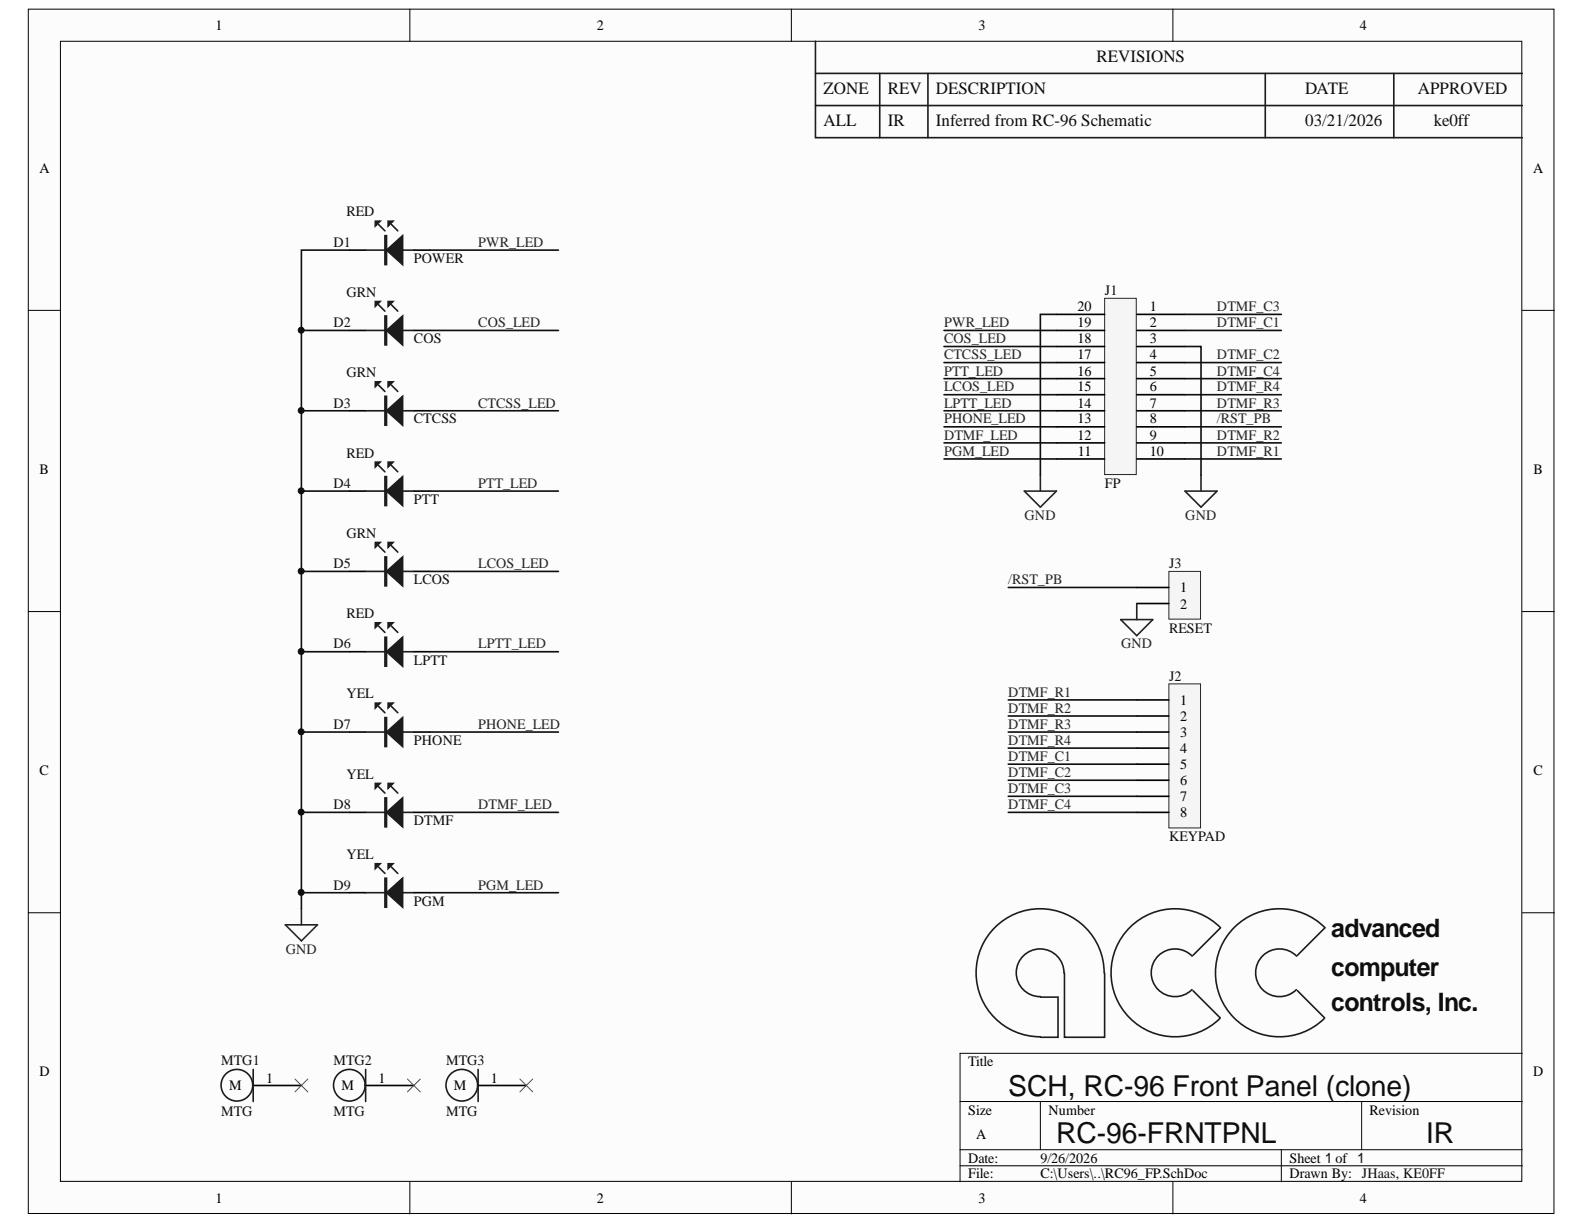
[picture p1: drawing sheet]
<svg xmlns="http://www.w3.org/2000/svg" width="279mm" height="216mm" viewBox="0 0 279 216" stroke-linecap="round" stroke-linejoin="round" font-family="sans-serif">
<g fill="#fcfcfc" stroke="#000" stroke-width=".18">
<path d="M5 1.6h269.1v212.4h-269.1z"/>
<path d="M10.7 7.3h257.7v201.1h-257.7z"/>
</g>
<g fill="none" stroke="#000" stroke-width=".18">
<path d="M72.3 1.6v5.7M139.6 1.6v5.7M206.9 1.6v5.7M5 54.7h5.7M268.5 54.7h5.7M5 107.9h5.7M268.5 107.9h5.7M5 161h5.7M268.5 161h5.7M169.3 194.3h99.2M183.5 194.3v8.5M240.2 194.3v8.5"/>
<path d="M268.5 185.8h-99.2v22.7M72.3 208.5v5.6M139.6 208.5v5.6M169.3 202.8h99.2M169.3 205.6h99.2M206.9 208.5v5.6M226 202.8v5.7"/>
</g>
<path d="M194.8 52.6h5.6v31.1h-5.6z" fill="#f5f5f5" stroke="#262626" stroke-width=".18"/>
<g fill="none" stroke="#000" stroke-width=".29">
<path d="M186.3 55.5h8.5M186.3 58.3h8.5M200.5 55.5h8.5M200.5 58.3h8.5M186.3 61.1h8.5M186.3 66.8h8.5M186.3 72.5h8.5M186.3 78.1h8.5M186.3 75.3h8.5M186.3 69.6h8.5M186.3 64h8.5M200.5 61.1h8.5"/>
<path d="M200.5 66.8h8.5M200.5 72.5h8.5M200.5 78.1h8.5M200.5 75.3h8.5M200.5 69.6h8.5M200.5 64h8.5M186.3 81h8.5M200.5 81h8.5"/>
</g>
<path d="M180.7 86.6h5.6l-2.8 2.9zM183.5 83.8v2.8M209 86.6h5.7l-2.9 2.9zM211.8 83.8v2.8" fill="none" stroke="#262626" stroke-width=".29"/>
<g fill="none" stroke="#0e0e0e" stroke-width=".29">
<path d="M166.5 58.3h19.8M186.3 55.5h-2.8v28.3M209 55.5h17M209 58.3h17M166.5 64h19.8M166.5 66.8h19.8M166.5 69.6h19.8M166.5 72.5h19.8M166.5 78.1h19.8M166.5 61.1h19.8M166.5 75.3h19.8M209 61.1h2.8v22.7"/>
<path d="M209 64h17M209 66.8h17M209 69.6h17M209 72.5h17M209 78.1h17M166.5 81h19.8M209 81h17"/>
</g>
<path d="M206.2 120.6h5.6v25.4h-5.6z" fill="#f5f5f5" stroke="#262626" stroke-width=".18"/>
<g fill="none" stroke="#000" stroke-width=".29">
<path d="M61.7 58.3h2.8M61.7 44.1h2.8M73 58.3h2.8M73 44.1h2.8M61.7 72.5h2.8M73 72.5h2.8M61.7 86.6h2.8M73 86.6h2.8M61.7 115h2.8M61.7 100.8h2.8M73 115h2.8M73 100.8h2.8"/>
<path d="M61.7 129.1h2.8M73 129.1h2.8M200.5 123.5h5.7M200.5 126.3h5.7M200.5 129.1h5.7M200.5 132h5.7M200.5 134.8h5.7M200.5 137.6h5.7M61.7 143.3h2.8M61.7 157.5h2.8M73 143.3h2.8M73 157.5h2.8"/>
<path d="M200.5 140.5h5.7M200.5 143.3h5.7"/>
</g>
<g fill="none" stroke="#1c1c1c" stroke-width=".29">
<path d="M143.8 7.3v17h124.7M143.8 18.6h124.7M143.8 12.9h124.7M155.2 12.9v11.4M163.7 12.9v11.4M223.2 12.9v11.4M245.8 12.9v11.4M66.8 39.6l1.1 1.1M69 39.6l1.2 1.1M64.5 58.3h8.5M64.5 44.1h8.5M66.8 53.8l1.1 1.1"/>
<path d="M69 53.8l1.2 1.1M64.5 72.5h8.5M66.8 67.9l1.1 1.2M69 67.9l1.2 1.2M64.5 86.6h8.5M66.8 82.1l1.1 1.1M66.8 96.3l1.1 1.1M69 82.1l1.2 1.1M69 96.3l1.2 1.1M64.5 115h8.5M64.5 100.8h8.5M66.8 110.4l1.1 1.2"/>
<path d="M69 110.4l1.2 1.2M64.5 129.1h8.5M66.8 124.6l1.1 1.1M66.8 138.8l1.1 1.1M69 124.6l1.2 1.1M69 138.8l1.2 1.1M64.5 143.3h8.5M64.5 157.5h8.5M66.8 152.9l1.1 1.2M69 152.9l1.2 1.2M183.5 175.9h3.1v7.1h-3.1M187.7 171.6a4.2 4.2 0 0 0-4.2-4.2 4.2 4.2 0 0 0-4.2 4.2 4.2 4.2 0 0 0 4.2 4.2"/>
<path d="M187.8 171.6v11.4h7v-11.4M194.8 171.6a11.3 11.3 0 0 0-11.3-11.3 11.3 11.3 0 0 0-11.3 11.3 11.3 11.3 0 0 0 11.3 11.3M210.3 168.7a4.2 4.2 0 0 0-6-.1 4.2 4.2 0 0 0 0 5.9 4.2 4.2 0 0 0 5.9 .1M210.4 174.7l4.8 4.9M215.2 163.7l-4.8 4.8M215.3 163.6a11.3 11.3 0 0 0-16-.1 11.3 11.3 0 0 0-.1 16 11.3 11.3 0 0 0 16 .2M228.7 168.7a4.2 4.2 0 0 0-6-.1 4.2 4.2 0 0 0 0 5.9 4.2 4.2 0 0 0 6 .1M228.8 174.7l4.9 4.9M233.7 163.7l-4.9 4.8M233.7 163.6a11.3 11.3 0 0 0-15.9-.1 11.3 11.3 0 0 0-.2 16 11.3 11.3 0 0 0 16 .2"/>
</g>
<g fill="#1c1c1c" stroke="#1c1c1c" stroke-width=".29">
<path d="M68.2 115l2.8-2.6v5.1z"/>
<path d="M66.2 109.9h.8l-.8 .8z"/>
<path d="M68.5 109.9h.8l-.8 .8z"/>
<path d="M68.2 129.1l2.8-2.5v5.1z"/>
<path d="M66.2 124h.8l-.8 .9z"/>
<path d="M68.5 124h.8l-.8 .9z"/>
<path d="M68.2 143.3l2.8-2.6v5.1z"/>
<path d="M66.2 138.2h.8l-.8 .8z"/>
<path d="M68.5 138.2h.8l-.8 .8z"/>
<path d="M68.2 157.5l2.8-2.6v5.1z"/>
<path d="M66.2 152.4h.8l-.8 .8z"/>
<path d="M68.5 152.4h.8l-.8 .8z"/>
<path d="M68.2 58.3l2.8-2.6v5.1z"/>
<path d="M66.2 53.2h.8l-.8 .8z"/>
<path d="M68.5 53.2h.8l-.8 .8z"/>
<path d="M68.2 72.5l2.8-2.6v5.1z"/>
<path d="M66.2 67.4h.8l-.8 .8z"/>
<path d="M68.5 67.4h.8l-.8 .8z"/>
<path d="M68.2 86.6l2.8-2.5v5.1z"/>
<path d="M66.2 81.5h.8l-.8 .9z"/>
<path d="M68.5 81.5h.8l-.8 .9z"/>
<path d="M68.2 100.8l2.8-2.6v5.1z"/>
<path d="M66.2 95.7h.8l-.8 .8z"/>
<path d="M68.5 95.7h.8l-.8 .8z"/>
<path d="M68.2 44.1l2.8-2.5v5.1z"/>
<path d="M66.2 39h.8l-.8 .9z"/>
<path d="M68.5 39h.8l-.8 .9z"/>
<path d="M67.9 112.4h.3v5.1h-.3z" fill-rule="evenodd"/>
<path d="M67.9 126.6h.3v5.1h-.3z" fill-rule="evenodd"/>
<path d="M67.9 140.7h.3v5.1h-.3z" fill-rule="evenodd"/>
<path d="M67.9 154.9h.3v5.1h-.3z" fill-rule="evenodd"/>
<path d="M67.9 55.7h.3v5.1h-.3z" fill-rule="evenodd"/>
<path d="M67.9 69.9h.3v5.1h-.3z" fill-rule="evenodd"/>
<path d="M67.9 84.1h.3v5.1h-.3z" fill-rule="evenodd"/>
<path d="M67.9 98.2h.3v5.1h-.3z" fill-rule="evenodd"/>
<path d="M67.9 41.6h.3v5.1h-.3z" fill-rule="evenodd"/>
</g>
<path d="M50.3 163.1h5.7l-2.8 2.9zM53.2 160.3v2.8" fill="none" stroke="#262626" stroke-width=".29"/>
<g fill="none" stroke="#0e0e0e" stroke-width=".29">
<path d="M53.2 58.3h8.5M61.7 44.1h-8.5v116.2M75.8 44.1h22.7M75.8 58.3h22.7M53.2 72.5h8.5M75.8 72.5h22.7M209 75.3h17M53.2 86.6h8.5M75.8 86.6h22.7M53.2 100.8h8.5M53.2 115h8.5M75.8 100.8h22.7"/>
<path d="M75.8 115h22.7M53.2 129.1h8.5M75.8 129.1h22.7M177.8 129.1h22.7M177.8 123.5h22.7M177.8 126.3h22.7M177.8 132h22.7M177.8 134.8h22.7M177.8 137.6h22.7M53.2 143.3h8.5M53.2 157.5h8.5M75.8 143.3h22.7"/>
<path d="M75.8 157.5h22.7M177.8 143.3h22.7M177.8 140.5h22.7"/>
</g>
<g fill="#0e0e0e" stroke="#0e0e0e" stroke-width=".18">
<circle cx="53.1" cy="58.2" r=".52"/>
<circle cx="53.1" cy="72.4" r=".52"/>
<circle cx="53.1" cy="86.6" r=".52"/>
<circle cx="53.1" cy="100.7" r=".52"/>
<circle cx="53.1" cy="114.9" r=".52"/>
<circle cx="53.1" cy="129.1" r=".52"/>
<circle cx="53.1" cy="143.3" r=".52"/>
<circle cx="53.1" cy="157.4" r=".52"/>
</g>
<path d="M206.2 100.8h5.6v8.4h-5.6z" fill="#f5f5f5" stroke="#262626" stroke-width=".18"/>
<path d="M200.5 103.6h5.7M200.5 106.5h5.7M44.7 191.5h8.5M64.5 191.5h8.5M84.3 191.5h8.5" fill="none" stroke="#000" stroke-width=".29"/>
<path d="M197.7 109.3h5.6l-2.8 2.8zM200.5 106.5v2.8" fill="none" stroke="#262626" stroke-width=".29"/>
<path d="M177.8 103.6h22.7" fill="none" stroke="#0e0e0e" stroke-width=".29"/>
<g fill="none" stroke="#1c1c1c" stroke-width=".29">
<path d="M44.7 188.6v5.7M64.5 188.6v5.7M84.3 188.6v5.7"/>
<circle cx="41.8" cy="191.4" r="2.79"/>
<circle cx="61.6" cy="191.4" r="2.79"/>
<circle cx="81.5" cy="191.4" r="2.79"/>
</g>
<path d="M52 190.3l2.3 2.3M54.3 190.3l-2.3 2.3M71.9 190.3l2.2 2.3M74.1 190.3l-2.2 2.3M91.7 190.3l2.3 2.3M94 190.3l-2.3 2.3" fill="none" stroke="#4c4c4c" stroke-width=".18"/>
<g font-size="5.1" fill="#0e0e0e">
<text x="177.9" y="193.2">SCH, RC-96 Front Panel (clone)</text>
<text x="186.3" y="201.7">RC-96-FRNTPNL</text>
<text x="251.6" y="201.7">IR</text>
</g>
<g font-size="4.5" fill="#0e0e0e">
<text x="234.8" y="165.3">advanced</text>
<text x="234.8" y="172.1">computer</text>
<text x="234.8" y="178.3">controls, Inc.</text>
</g>
<g font-size="3" fill="#0e0e0e">
<text x="193.4" y="10.9">REVISIONS</text>
<text x="145.3" y="16.6">ZONE</text>
<text x="156.6" y="16.6">REV</text>
<text x="165.1" y="16.6">DESCRIPTION</text>
<text x="230.2" y="16.6">DATE</text>
<text x="250.1" y="16.6">APPROVED</text>
<text x="145.3" y="22.2">ALL</text>
<text x="156.6" y="22.2">IR</text>
<text x="165.1" y="22.2">Inferred from RC-96 Schematic</text>
<text x="230.2" y="22.2">03/21/2026</text>
<text x="252.9" y="22.2">ke0ff</text>
</g>
<g font-size="2.5">
<text x="38" y="5.3">1</text>
<text x="105.3" y="5.3">2</text>
<text x="172.6" y="5.3">3</text>
<text x="239.9" y="5.3">4</text>
<text x="6.9" y="30.5">A</text>
<text x="270.4" y="30.5">A</text>
<text x="190" y="57.7">19</text>
<text x="190" y="54.9">20</text>
<text x="202.8" y="54.9">1</text>
<text x="202.8" y="57.7">2</text>
<text x="190" y="63.4">17</text>
<text x="190" y="60.6">18</text>
<text x="202.8" y="60.6">3</text>
<text x="202.8" y="63.4">4</text>
<text x="190" y="69">15</text>
<text x="190" y="71.9">14</text>
<text x="190" y="66.2">16</text>
<text x="202.8" y="66.2">5</text>
<text x="202.8" y="71.9">7</text>
<text x="202.8" y="69">6</text>
<text x="190" y="74.7">13</text>
<text x="190" y="77.6">12</text>
<text x="202.8" y="77.6">9</text>
<text x="202.8" y="74.7">8</text>
<text x="6.9" y="83.6">B</text>
<text x="190.1" y="80.4">11</text>
<text x="202.8" y="80.4">10</text>
<text x="270.5" y="83.6">B</text>
<text x="208.1" y="104.5">1</text>
<text x="208.1" y="107.4">2</text>
<text x="208.1" y="124.3">1</text>
<text x="208.1" y="127.2">2</text>
<text x="208.1" y="129.9">3</text>
<text x="6.9" y="136.7">C</text>
<text x="208.1" y="132.8">4</text>
<text x="208.1" y="135.6">5</text>
<text x="270.5" y="136.7">C</text>
<text x="208.1" y="138.5">6</text>
<text x="208.1" y="141.3">7</text>
<text x="208.1" y="144.2">8</text>
<text x="6.9" y="189.9">D</text>
<text x="47" y="191">1</text>
<text x="66.8" y="191">1</text>
<text x="86.6" y="191">1</text>
<text x="170.7" y="188.1">Title</text>
<text x="270.4" y="189.9">D</text>
<text x="40.4" y="192.3">M</text>
<text x="60.2" y="192.3">M</text>
<text x="80" y="192.3">M</text>
<text x="170.7" y="196.6">Size</text>
<text x="185" y="196.6">Number</text>
<text x="241.6" y="196.6">Revision</text>
<text x="172.2" y="200.8">A</text>
<text x="170.7" y="205.1">Date:</text>
<text x="170.7" y="207.9">File:</text>
<text x="183.5" y="205.1">9/26/2026</text>
<text x="183.5" y="207.9">C:\Users\..\RC96_FP.SchDoc</text>
<text x="227.4" y="205.1">Sheet 1 of 1</text>
<text x="227.4" y="207.9">Drawn By: JHaas, KE0FF</text>
<text x="38" y="212.2">1</text>
<text x="105.3" y="212.2">2</text>
<text x="172.6" y="212.2">3</text>
<text x="239.9" y="212.2">4</text>
</g>
<g font-size="2.5" fill="#0e0e0e">
<text x="61.1" y="38.2">RED</text>
<text x="58.8" y="43.6">D1</text>
<text x="73" y="46.4">POWER</text>
<text x="61.1" y="52.4">GRN</text>
<text x="194.9" y="52">J1</text>
<text x="58.8" y="57.7">D2</text>
<text x="73" y="60.6">COS</text>
<text x="58.8" y="71.9">D3</text>
<text x="61.1" y="66.5">GRN</text>
<text x="73" y="74.7">CTCSS</text>
<text x="61.1" y="80.7">RED</text>
<text x="58.8" y="86">D4</text>
<text x="73" y="88.9">PTT</text>
<text x="194.9" y="86">FP</text>
<text x="61.1" y="94.8">GRN</text>
<text x="58.8" y="100.3">D5</text>
<text x="206.2" y="100.3">J3</text>
<text x="73" y="103">LCOS</text>
<text x="61.1" y="109.1">RED</text>
<text x="206.2" y="111.6">RESET</text>
<text x="58.8" y="114.4">D6</text>
<text x="73" y="117.3">LPTT</text>
<text x="61.1" y="123.2">YEL</text>
<text x="206.2" y="120">J2</text>
<text x="58.8" y="128.6">D7</text>
<text x="73" y="131.4">PHONE</text>
<text x="61.1" y="137.4">YEL</text>
<text x="58.8" y="142.7">D8</text>
<text x="73" y="145.6">DTMF</text>
<text x="206.2" y="148.4">KEYPAD</text>
<text x="61.1" y="151.5">YEL</text>
<text x="58.8" y="156.9">D9</text>
<text x="73" y="159.7">PGM</text>
<text x="39" y="187.8">MTG1</text>
<text x="58.8" y="187.8">MTG2</text>
<text x="78.7" y="187.8">MTG3</text>
<text x="39" y="196.9">MTG</text>
<text x="58.8" y="196.9">MTG</text>
<text x="78.7" y="196.9">MTG</text>
</g>
<g font-size="2.5" fill="#262626">
<text x="84.4" y="43.6">PWR_LED</text>
<text x="84.4" y="57.7">COS_LED</text>
<text x="166.5" y="57.7">PWR_LED</text>
<text x="214.7" y="57.7">DTMF_C1</text>
<text x="214.7" y="54.9">DTMF_C3</text>
<text x="166.5" y="60.6">COS_LED</text>
<text x="166.5" y="63.4">CTCSS_LED</text>
<text x="214.7" y="63.4">DTMF_C2</text>
<text x="84.4" y="71.9">CTCSS_LED</text>
<text x="166.5" y="66.2">PTT_LED</text>
<text x="166.5" y="69">LCOS_LED</text>
<text x="166.5" y="71.9">LPTT_LED</text>
<text x="214.7" y="71.9">DTMF_R3</text>
<text x="214.7" y="69">DTMF_R4</text>
<text x="214.7" y="66.2">DTMF_C4</text>
<text x="166.5" y="74.7">PHONE_LED</text>
<text x="166.5" y="77.6">DTMF_LED</text>
<text x="214.7" y="77.6">DTMF_R2</text>
<text x="214.7" y="74.7">/RST_PB</text>
<text x="166.5" y="80.4">PGM_LED</text>
<text x="214.7" y="80.4">DTMF_R1</text>
<text x="84.4" y="86">PTT_LED</text>
<text x="180.7" y="91.7">GND</text>
<text x="209.1" y="91.7">GND</text>
<text x="84.4" y="100.3">LCOS_LED</text>
<text x="177.9" y="103">/RST_PB</text>
<text x="84.4" y="114.4">LPTT_LED</text>
<text x="197.7" y="114.4">GND</text>
<text x="177.9" y="122.9">DTMF_R1</text>
<text x="177.9" y="125.7">DTMF_R2</text>
<text x="84.4" y="128.6">PHONE_LED</text>
<text x="177.9" y="128.6">DTMF_R3</text>
<text x="177.9" y="131.4">DTMF_R4</text>
<text x="177.9" y="134.3">DTMF_C1</text>
<text x="177.9" y="137.1">DTMF_C2</text>
<text x="84.4" y="142.7">DTMF_LED</text>
<text x="177.9" y="139.9">DTMF_C3</text>
<text x="177.9" y="142.7">DTMF_C4</text>
<text x="84.4" y="156.9">PGM_LED</text>
<text x="50.4" y="168.3">GND</text>
</g>
</svg>
